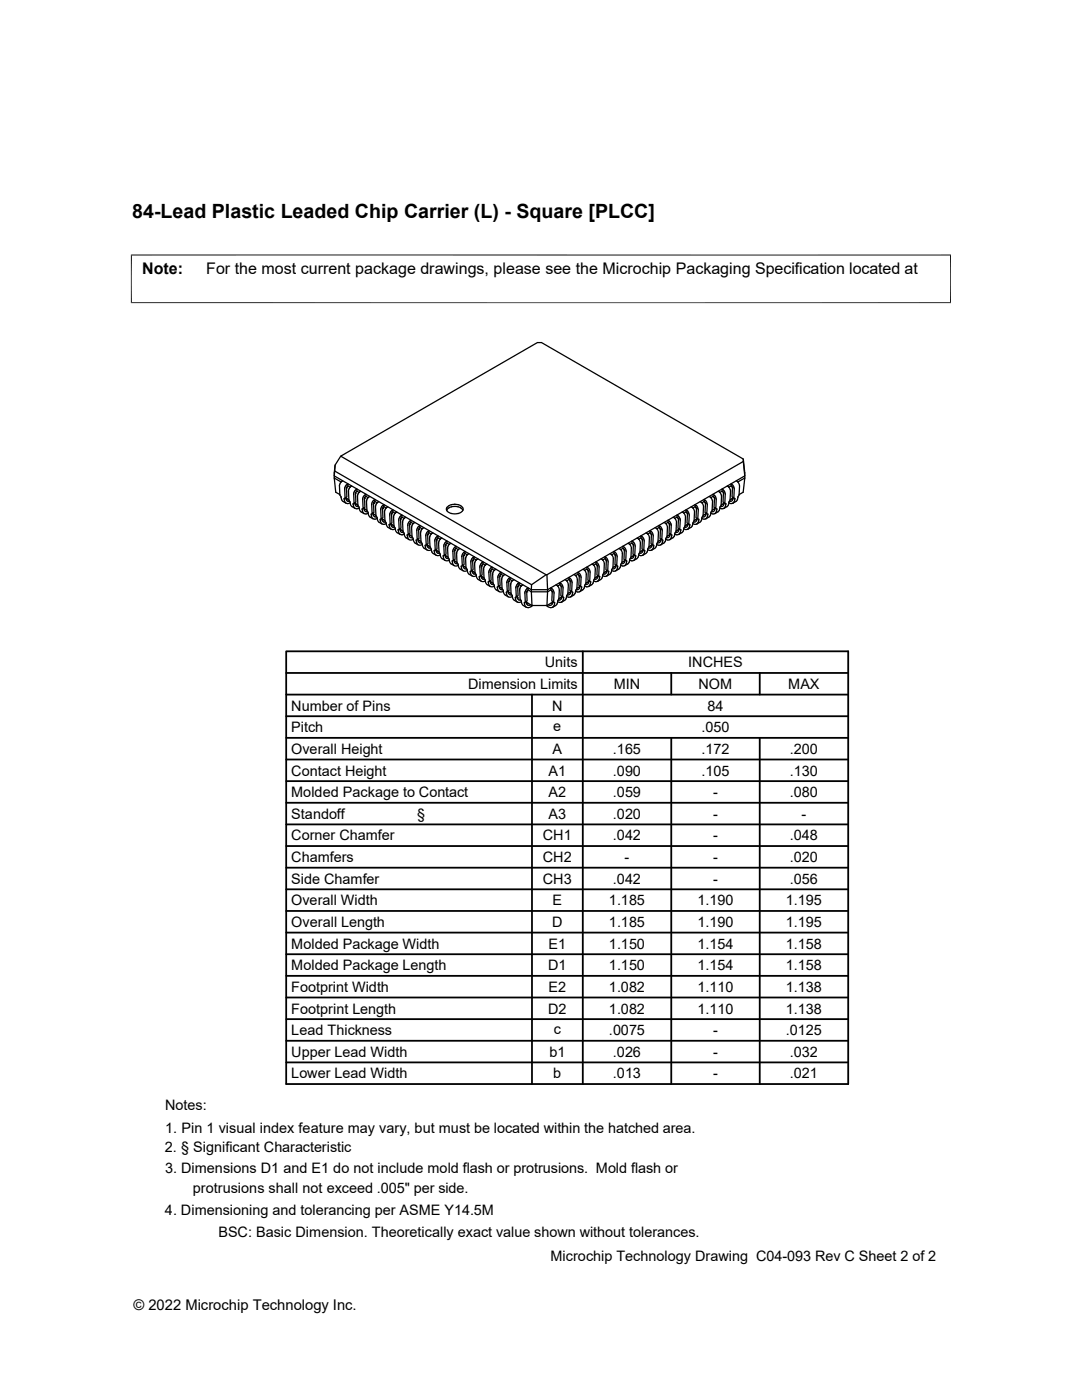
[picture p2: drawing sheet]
<svg xmlns="http://www.w3.org/2000/svg" width="216mm" height="279mm" viewBox="0 0 216 279" stroke-linecap="round" stroke-linejoin="round" font-family="sans-serif">
<g fill="none" stroke="#000" stroke-width=".25">
<path d="M66.7 95.4l1.4 .8M66.7 95.4l.3 2.8 .8 .5M66.8 94l-.1 1.4M67.7 97h.1M67.7 97l.1 1.8 .3 .5M68 91l39.2-22.6h.9l40.2 23.2v.5l-39.3 22.6zM68 91l-1.1 1.8-.1 1.2 39.3 22.7M68.1 99.3l.2 .6 .7 .5M68.3 96l-.4 .4-.2 .6M68.4 96h-.1M68.7 99.6l.2 .6a.75 .75 0 0 0 1 .2M68.8 97.6h.1"/>
<path d="M68.9 99.4l-.2 .2M69 99.4l.1 .4M69 99.3v.1M69 99.4l.6 .3M69.1 99.8l.3 .2h.3M69.1 97.4l.1 1.8-.3 .2-.1-1.8M69.2 97.3l.2-.3v-.4a1.13 1.13 0 0 0-.6 1M69.2 97.3h.1M69.3 99.6l-.2 .1M69.4 97l.5 .2M69.5 98l.1 1.8 .2 .5M69.5 98h.1"/>
<path d="M70.1 97l-.4 .5-.2 .5M70.2 97h-.1M71 98.4l.2-.4v-.4a1.13 1.13 0 0 0-.6 1l.1 1.8 .3-.2-.1-1.8M71 98.4h.1M71.2 98l.4 .3M71.9 98.1l-.4 .4-.2 .4 .1 2 .2 .5M72 98l-.1 .1M72.7 99.3l.3-.2v-.5a1.13 1.13 0 0 0-.6 1.1l.1 1.8 .3-.2v-2M72.7 99.4h.1M73 99.1l.4 .2M73.8 99.1a1.16 1.16 0 0 0-.7 1l.1 1.8 .2 .5M74.5 99.9l-.3 .8"/>
<path d="M74.7 99.7h.1v.4l-.1 .1M74.7 99.7l-.2 .2M140.8 99.9l.3 .6-.1 2-.3-.2 .1-1.8-.1-.3M140.8 99.9l-.3-.2v.4l.1 .1M141.5 99.1a1.24 1.24 0 0 1 .7 1l-.1 1.8-.2 .3-.1 .6-.3 .3-.7 .4M142.3 99.1l-.5 .2M142.5 99.2l.1 .2-.1 1.9 .3 .2 .1-2-.2-.5-.4-.4v.5l.1 .1M142.6 99.4h.1M143.3 98l.1 .1M143.4 98.1l.2 .2M143.6 98.3l.4 .6-.1 2-.5 1.1-.8 .5M144.1 98l-.5 .3"/>
<path d="M144.2 98.1l-.1-.1v-.4a1.16 1.16 0 0 1 .6 1l-.1 1.8-.3-.2 .1-1.8M144.3 98.1l.1 .3M144.4 98.4h.1M145.1 97h.1M145.2 97l.2 .2M145.4 97.2l.4 .8M145.8 98h.1M145.8 98l-.1 1.8-.3 .9-.3 .3-.7 .5M145.9 97l-.5 .2M145.9 99.6l.3 .1M146 97.1l-.1-.1v-.4a1.16 1.16 0 0 1 .6 1l-.1 1.8-.3-.2 .1-1.8M146 97.1l.2 .2"/>
<path d="M146.2 97.3h.1M146.3 99.4l-.6 .3M146.3 99.4l-.1 .2a.5 .5 0 0 1-.7 .4M146.3 99.3v.1M146.4 99.4l.2 .1v.5l-.4 .4M146.9 96h.1M147.2 96.2l.4 .6-.1 2-.5 1.1-.8 .5M148.3 91.6l.3 3.4-39.3 22.7h-3.3l-39.3-22.7 .2-2.2M148.3 92.1l.3 3.3M148.6 95.4l-.3 2.8-.8 .5M148.6 95.4l-1.4 .8-.2-.2M69.9 100.3l.2 .7 .7 .5"/>
<path d="M70.7 100.4l-.2 .1a.81 .81 0 0 0 .3 .9 .81 .81 0 0 0 .8 0M70.8 100.4l.1 .4M70.8 100.4l.6 .4M70.9 100.8l.3 .3 .3-.1M71.1 100.6l-.2 .1M71.7 101.4l.2 .6 .7 .5M72.5 101.5l-.2 .1a.81 .81 0 0 0 .3 .8 .81 .81 0 0 0 .8 .1M72.6 101.4l.1 .4M72.6 101.5l.6 .3M72.7 101.9l.3 .2h.3M72.9 101.7h-.2M73.5 102.4l.2 .7 .7 .4"/>
<path d="M74.2 100.7h.1M74.3 102.5l-.2 .1a.81 .81 0 0 0 .3 .8 .81 .81 0 0 0 .8 .1M74.4 102.5l.6 .3M74.4 102.5l.1 .4M74.4 102.4v.1M74.5 102.9l.3 .2h.3M74.5 100.5h.1M74.6 100.4v1.9l-.3 .2-.1-1.8M74.6 100.2l-.1 .2M74.7 100.2h.1M74.7 102.7l-.2 .1M74.8 100.1l.4 .3"/>
<path d="M74.9 101.1h.1M74.9 101.1l.1 1.9 .2 .4M75.3 103.4l.2 .7 .7 .5M75.6 100.1a1.16 1.16 0 0 0-.7 1M75.9 103.8l.2 .6a.75 .75 0 0 0 .9 .1M76 101.7h.1M76.1 103.6h-.2v.2M76.2 103.6l.1 .3a.45 .45 0 0 0 .6 .3M76.2 103.5l.6 .4M76.3 100.9l-.3 .8M76.3 101.5h.1M76.4 101.4v1.9l-.3 .3-.1-1.9"/>
<path d="M76.4 101.2l-.1 .2M76.5 100.8l.1-.1v.4l-.1 .1M76.5 101.2v.1M76.5 100.8l-.2 .1M76.5 103.7l-.2 .1M76.6 101.1l.4 .3M76.7 102.2h.1M76.7 102.2l.1 1.8 .2 .3 .1 .6 .3 .4M77.1 101.4l-.4 .8M77.4 101.2l-.3 .2M77.4 105.3l.6 .3M77.7 104.8v.1a.71 .71 0 0 0 .7 .8"/>
<path d="M77.8 102.7v.1M77.9 104.6l-.3 .1 .1 .1M78 104.6l.1 .4a.45 .45 0 0 0 .6 .2M78 104.5v.1M78 104.6l.6 .3M78.1 102.6l.1 1.8-.3 .2-.1-1.8M78.1 102.5h.1M78.2 102.3l-.1 .2M78.3 102.2l.1-.5a1.16 1.16 0 0 0-.6 1M78.3 102.3h.1M78.3 104.8l-.2 .1M78.4 102.2l.4 .2"/>
<path d="M78.5 103.2l.1 1.8 .2 .4 .1 .5 .3 .4M78.5 103.2h.1M78.8 105.6l-.4 .1M78.9 102.4l-.4 .8M79.1 102.2l-.2 .2M79.2 102.2l-.1 .1M79.2 106.3l.6 .4M79.7 105.6l-.3 .1 .1 .3a.71 .71 0 0 0 .7 .7M79.8 105.5l.2 .6 .4 .2M79.8 105.6l.6 .4M79.9 103.6h.1M80 103.3l-.1 .3"/>
<path d="M80.1 103.3l.1-.5a1.16 1.16 0 0 0-.6 1l.1 1.8 .3-.2-.1-1.8M80.1 103.3h.1M80.1 105.8l-.2 .1M80.2 103.2l.4 .3M80.5 106.2l-.1 .1M80.6 106.6l-.4 .1M80.7 103.4l-.4 .7 .1 2 .3 .8 .3 .4M80.9 103.3l-.2 .1M81 103.2l-.1 .1M81 107.3l.6 .4M81.4 107.4v.1a.77 .77 0 0 0 1 .2M81.4 106.7h-.2l.2 .7"/>
<path d="M81.6 106.6l.2 .6 .4 .1M81.6 106.7l.6 .3M81.7 104.6h.1M81.8 104.4l-.1 .2M81.9 104.4l.1-.2v-.4a1.16 1.16 0 0 0-.6 1v1.9l.4-.3-.1-1.8M81.9 106.8l-.2 .1M82 104.2l.4 .3M82.3 107.3h-.1M82.8 104.3a1.16 1.16 0 0 0-.7 1l.1 1.8 .3 .9 .3 .4M82.8 108.4l.6 .3M83.2 105.9h.1M83.2 108.4v.1a.77 .77 0 0 0 1 .2"/>
<path d="M83.2 107.7l-.2 .1 .2 .6M83.4 107.6l.2 .6 .4 .2M83.4 107.7l.6 .3M83.5 105.1l-.3 .8M83.5 105.1l.3-.2v.4l-.1 .1M83.5 105.7h.1M83.6 105.4l-.1 .2 .1 1.9-.4 .2v-1.8M83.7 107.9l-.2 .1M83.8 105.3l.4 .2M83.9 106.3l.1 1.8 .3 .9 .3 .4M83.9 106.3h.1M84.1 108.3l-.1 .1"/>
<path d="M84.6 105.3a1.16 1.16 0 0 0-.7 1M84.6 109.4l.6 .4M85 106.9h.1M85 108.8h-.2a.82 .82 0 0 0 .3 .9 .82 .82 0 0 0 .9 0M85.2 108.6l.2 .6 .4 .2M85.2 108.8l.6 .3M85.3 106.1l-.3 .8M85.3 106.1l.3-.2v.4l-.3 .4 .1 1.8-.4 .3v-1.9M85.3 106.7h.1M85.5 108.9l-.2 .1M85.6 106.3l.4 .3M85.7 107.4l.1 1.8 .4 1"/>
<path d="M85.7 107.3v.1M85.9 109.3l-.1 .1M86.1 106.6l-.4 .7M86.2 110.2l.8 .6M86.4 106.3l-.4 .3M86.8 107.9v.1M86.8 109.8l-.2 .1a.82 .82 0 0 0 .3 .8 .82 .82 0 0 0 .9 .1M87 109.7v.1M87 109.8l.2 .5 .4 .1M87 109.8l.6 .3M87.1 107.7h.1M87.3 107.4l.1-.5a1.16 1.16 0 0 0-.6 1"/>
<path d="M87.3 107.4l-.2 .3 .1 1.9-.4 .2v-1.8M87.3 110l-.2 .1M87.4 107.4l.4 .2M87.5 108.4l.1 1.8 .3 .9 .2 .3 .7 .4M87.7 110.4h-.1M87.9 107.6l-.4 .8M88.2 107.4l-.4 .2M88.6 110.8l-.2 .1a.82 .82 0 0 0 .3 .9 .82 .82 0 0 0 .9 0M88.8 110.7v.1M88.8 110.8l.6 .4M88.8 110.8l.2 .5 .4 .2M88.9 108.8h.1"/>
<path d="M89.1 108.5l.1-.5a1.16 1.16 0 0 0-.6 1v1.8l.4-.2-.1-1.9 .2-.2M89.1 111l-.2 .1M89.2 101.7l-.1 .1M89.2 108.4l.4 .2M89.3 109.4l.1 1.9 .3 .8 .2 .4 .7 .4M89.3 109.4h.1M89.5 111.4l-.1 .1M89.6 100.9l-.1 .1a.75 .75 0 0 0-.4 .9 .75 .75 0 0 0 .7 .5l.3 .1M89.7 108.6l-.4 .8M90 108.4l-.4 .2M90.1 102.5h1.3M90.1 101.2h1.3"/>
<path d="M90.1 100.7l-.5 .2M90.1 101.1l-.9 .6M90.4 110h.1M90.4 111.9h-.2l.2 .8a.77 .77 0 0 0 1 .2M90.6 111.9l.6 .3M90.6 111.8l.1 .4a.45 .45 0 0 0 .6 .3M90.7 109.2l.3-.2v.4l-.3 .4 .1 1.8-.4 .3v-2zM90.7 109.8h.1M90.7 100.6l-.6 .1M90.7 100.6h.1M90.7 100.6l1.2 .3M90.9 112.1h-.2"/>
<path d="M91 109.4l.4 .3 .4-.2M91.1 110.4v.1M91.1 110.2l.1 2.1 .2 .3 .1 .6 .3 .4M91.4 101.1l.9 .6M91.5 109.7l-.3 .5M91.8 113.6l.6 .3M91.9 100.9l.1 .1a.75 .75 0 0 1 .4 .8 .75 .75 0 0 1-.7 .6l-.3 .1M92.2 112.9l-.2 .1 .2 .7a.77 .77 0 0 0 1 .2M92.3 101.7l.1 .1M92.4 112.9l.6 .3M92.4 112.8v.1M92.4 112.9l.1 .4a.45 .45 0 0 0 .6 .2"/>
<path d="M92.5 110.8l.3-.3v-.5a1.22 1.22 0 0 0-.6 1.1v1.8l.4-.2-.1-1.9M92.5 110.8h.1M92.7 113.1l-.2 .1M92.8 110.5l.4 .2 .4-.2M92.9 111.5l.1 1.8 .2 .4 .1 .5 .3 .4M92.9 111.5h.1M92.9 111.2v.3M93.3 110.7l-.3 .5M93.6 114.6l.6 .4M94 113.9l-.2 .1 .2 .7a.77 .77 0 0 0 1 .2M94.2 113.9l.6 .4M94.2 113.8v.2"/>
<path d="M94.2 114l.1 .3a.45 .45 0 0 0 .6 .2M94.3 111.9l.1 1.8-.4 .2-.1-1.8M94.3 111.9h.1M94.5 111.1h.1l-.1 .5M94.5 111.1l-.4 .5-.1 .5M94.5 111.6l-.2 .3M94.5 114.1l-.2 .1M94.6 111.5l.4 .3M94.7 112.5l.1 1.9 .2 .3 .1 .5 .2 .4 .7 .4M94.7 112.5h.1M95 111.7l-.3 .8M95.4 111.5l-.4 .3"/>
<path d="M95.8 113.1v.1M95.8 115l-.2 .1a.82 .82 0 0 0 .3 .8 .82 .82 0 0 0 .9 .1M96 114.9l.6 .4M96 115l.2 .5 .5 .1M96.1 112.9l.1 1.8-.4 .3-.1-1.8M96.1 112.9h.1M96.3 112.6l.1-.5a1.16 1.16 0 0 0-.6 1M96.3 112.6l-.2 .3M96.3 115.2l-.2 .1M96.4 112.5l.4 .3M96.8 112.8l-.3 .6 .1 2 .5 1.1 .7 .6M97.2 112.6l-.4 .2"/>
<path d="M97.5 116.2l.1 .6a.77 .77 0 0 0 1 .2M97.6 114.2h.1M97.6 116l-.2 .2M97.8 115.9l.6 .5M97.8 116l.2 .5 .5 .1M97.9 114l.1 1.8-.4 .2-.1-1.8M97.9 114h.1M98.1 113.6l.1-.4a1.16 1.16 0 0 0-.6 1M98.1 113.7l-.2 .3M98.1 116.2l-.2 .1M98.2 113.6l.4 .2M98.6 113.8l-.3 .7 .1 2 .5 1.1 .7 .5"/>
<path d="M98.8 113.7l-.2 .1M99 113.6l-.2 .1M99.3 117.3l.1 .6a.77 .77 0 0 0 1 .1M99.4 115.2h.1M99.4 117.1l-.2 .2M99.6 117.1l.6 .3M99.6 116.9v.2M99.6 117.1l.2 .4 .4 .2M99.7 114.4l-.3 .6M99.7 115h.1M99.9 114.3l-.2 .1M99.9 114.3l.1-.1-.1 .5"/>
<path d="M99.9 114.7l-.2 .3 .1 1.8-.4 .3v-2.1M99.9 117.2l-.2 .1M100 114.6l.4 .3 .2-.2M100.1 115.6v.1M100.1 115.7l.1 1.8 .2 .3 .1 .5 .3 .4M100.3 117.7h-.1M100.4 114.9l-.3 .7M100.8 114.6l-.2 .1M100.8 118.8l.6 .3M101 118.3l.2 .6a.77 .77 0 0 0 1 .2M101.2 116.2v.1M101.2 116l-.1 .2"/>
<path d="M101.2 118.1l-.2 .2M101.4 118.1l.6 .3M101.4 118l.1 .4M101.5 118.4l.2 .3h.4M101.5 115.5l-.3 .5M101.5 116h.1M101.6 115.8l-.1 .2 .1 1.9-.4 .2-.1-1.8M101.7 115.3l-.2 .2M101.7 115.3h.1l-.1 .4M101.7 115.7l-.1 .1M101.7 118.3l-.3 .1M101.8 115.7l.4 .2 .2-.2"/>
<path d="M101.9 116.7l.1 1.8 .2 .4 .1 .5 .3 .4M101.9 116.7h.1M102.2 115.9l-.3 .8M102.6 115.7h-.2M102.6 119.8l.6 .4M102.8 119.4l.1 .1a.75 .75 0 0 0 1.1 .6M103 119.1l-.2 .3M103.2 119l.1 .5M103.3 116.5l.3-.2-.1 .5M103.3 119.5l.2 .2h.4M103.3 116.5l-.3 .5M103.3 117.1h.1"/>
<path d="M103.4 116.8l-.1 .3 .1 1.8-.4 .2v-2.1M103.5 116.8h-.1M103.5 119.3l-.3 .1M103.6 116.7l.4 .2M103.7 117.8l.1 1.8 .2 .4M103.7 117.7h.1M104.2 116.8l-.4 .4-.1 .5M104.3 116.7l-.1 .1M104.7 118.3h.1M104.8 118.1l-.1 .2M105.1 117.5l-.3 .6M105.1 118.1h.1"/>
<path d="M105.2 117.9l-.1 .2 .1 1.8-.4 .3-.1-1.9M105.3 117.4l-.2 .1M105.3 117.4l.1-.1-.1 .5M105.3 117.8l-.1 .1M105.4 117.7l.6 .4M106 118.1l.2 2.7M109 114.7l-2.9 2-.1 1.4M109.1 114.7l.2 3.4-.2 2.7M109.9 117.7l-.6 .4h-3.3M110 117.8l.1 .1M110 117.8l-.1-.5 .4 .4 .3 .5-.1 2-.4-.3 .1-1.8-.1-.2M110.2 118.1h.1"/>
<path d="M111.3 116.9l.3 .7-.1 2-.5 1.1-.7 .5M111.7 116.7l-.4 .2-.3-.2M111.8 119.3l.3 .1M111.9 116.8l.1 .2-.1 1.9 .4 .2 .1-1.9-.3-.6-.4-.3v.4l.2 .1M112 117.1h.1M112.1 119.1l-.2 .6h-.5M112.1 119.1l-.6 .4M112.1 119v.1M112.3 119.1l.2 .1-.1 .3a.75 .75 0 0 1-1.1 .6M112.7 119.8l-.6 .4M113.1 119l-.2 .6-.2 .2M113.1 115.9l.3 .8"/>
<path d="M113.1 119.1h.8M113.4 116.7l-.1 1.8-.2 .5M113.5 115.7l-.4 .2-.3-.2M113.6 118.3l.3 .1M113.6 115.3l.6 .8-.1 2-.4-.2 .1-1.9-.3-.3v-.4h.1M113.8 116h.1M113.9 118.1l-.6 .3M113.9 118l-.2 .6-.5 .1M114.1 118.1l.2 .1-.1 .5-.3 .4M114.5 118.8l-.6 .3M114.6 114.6l.1 .1M114.6 114.7l.3 .2"/>
<path d="M114.9 114.9l.3 .8M114.9 118l-.1 .3-.3 .4M114.9 118l.8 .1M115 117.7h.1M115.2 115.7l-.1 1.8-.2 .5M115.3 114.6l-.4 .3M115.4 117.2l.3 .1M115.4 114.3l.4 .4 .2 .4-.1 2-.4-.3 .1-1.8-.2-.3M115.4 114.3l-.1-.1 .1 .5M115.6 115h.1M115.7 117.1l-.6 .3M115.7 116.9l-.2 .6-.4 .2"/>
<path d="M115.9 117.1h.2v.2M116 117.3l-.1 .6-.2 .2M116.4 113.6l.4 .3 .2 .6-.1 2-.2 .4M116.6 116.9l-.2 .7-.7 .5M116.7 117h.8M117.1 113.6l-.4 .2M117.2 116.2l.3 .1M117.2 113.7l.2 .2M117.2 113.2l.4 .4 .2 .4-.1 2-.4-.2v-1.9M117.2 113.2h-.1l.1 .4M117.4 114h.1M117.5 116l-.1 .4a.45 .45 0 0 1-.6 .2"/>
<path d="M117.5 116l-.6 .4M117.5 115.9v.1M117.7 116l.2 .1v.1M117.8 116.2v.4l-.3 .4M118.2 112.6l.4 .3 .2 .5-.1 2-.2 .5M118.4 115.9l-.2 .6-.7 .6M118.5 116h.8M118.9 112.5l-.4 .3M119 115.2l.3 .1M119 112.6l.2 .2M119 112.2l.4 .4 .1 .4v2l-.4-.3v-1.9M119 112.2l-.1-.1 .1 .5"/>
<path d="M119.2 112.9h.1M119.3 114.9v.1M119.3 115l-.1 .3a.45 .45 0 0 1-.6 .3M119.3 115l-.6 .3M119.5 115l.2 .1v.1M119.6 115.2v.4l-.3 .4M120 111.5l.2 .3M120.2 111.7l.4 .7-.1 2-.5 1.1-.7 .5M120.3 114.9l.8 .1M120.7 111.1a1.16 1.16 0 0 1 .6 1v1.8l-.4-.2 .1-1.9-.3-.3zM120.7 111.5l-.4 .3M120.8 114.1l.3 .1"/>
<path d="M121 111.9h.1M121.1 113.8l-.1 .5a.45 .45 0 0 1-.6 .2M121.1 113.9l-.6 .4M121.3 113.9l.2 .1v.2M121.4 114.2v.4l-.3 .4M121.7 114.6l-.6 .4M122 110.7l.4 .7-.1 1.9-.2 .4-.1 .5-.3 .4M122.1 113.9l.4 .1M122.5 110l.4 .4 .2 .5v2l-.4-.2 .1-1.9-.3-.3zM122.5 110.5l-.5 .2-.2-.2M122.6 113.1l.3 .1M122.8 110.8h.1"/>
<path d="M122.8 113.3l-.3 .2h-.3M122.9 113.9l-.4 .1M122.9 112.8l-.1 .5M122.9 112.9l-.6 .3M123.1 112.9l.2 .2M123.2 113.1v.4l-.3 .4M123.5 113.6l-.6 .3M123.5 109.5h.2M123.8 109.7l.4 .6-.1 2-.2 .3-.1 .6-.3 .4M123.9 112.9l.4 .1M124.3 109.4l-.5 .3-.2-.2M124.4 112.1h.3"/>
<path d="M124.6 109.8h.1M124.6 109.8l-.3-.4v-.4l.4 .4 .2 .5v2l-.4-.3 .1-1.8M124.7 112.9l-.4 .1M124.7 111.8l-.2 .6-.5 .1M124.7 111.9l-.6 .3M124.9 111.9h.2v.2M125 112.1v.4l-.3 .4M125.3 112.5l-.6 .4M125.3 108.4l.2 .1M125.4 108.5l.2 .1M125.6 108.6l.4 .7-.1 2-.2 .3-.1 .5-.3 .4M125.7 111.8l.4 .1"/>
<path d="M126.1 108.4l-.4 .2M126.2 111l.2 .1M126.2 108.5l-.1-.5 .4 .3 .2 .5v2l-.4-.2 .1-1.8M126.2 108.5l.2 .3M126.4 108.8h.1M126.4 111.8l-.3 .1M126.5 110.8l-.2 .6h-.5M126.5 110.7v.1M126.5 110.8l-.6 .4M126.7 110.8l.2 .1v.2M126.8 111.1v.3l-.4 .4M127.1 111.5l-.6 .3"/>
<path d="M127.1 107.4l.3 .2M127.4 107.6l.4 .6-.1 2-.2 .4-.1 .5-.3 .4M127.5 110.8l.4 .1M127.9 107.4l-.4 .2M128 110l.2 .1M128 107.4l-.1-.5 .4 .4 .2 .5v2l-.4-.2 .1-1.9M128 107.4l.2 .3M128.2 107.7h.1M128.2 110.8l-.3 .1M128.3 109.8l-.2 .5-.5 .1M128.3 109.7v.1M128.3 109.8l-.6 .3"/>
<path d="M128.5 109.8l.2 .1-.1 .5-.4 .4M128.9 106.3l.3 .3M129.2 106.6l.4 .6-.1 2-.5 1.1-.7 .5M129.3 109.7l.4 .2M129.7 106.3l-.4 .3M129.8 108.9l.2 .1M129.8 106.4l.2 .3M130 106.7h.1M130 106.7l-.1 1.8 .4 .3v-1.9M130 106.1l.3 .8M130 106.1l-.3-.2 .1 .5M130 109.8l-.3 .1"/>
<path d="M130.1 108.6l-.2 .7h-.5M130.1 108.8l-.6 .3M130.3 108.8h.2l-.1 .6-.4 .4M130.7 109.4l-.6 .4M130.7 105.3l.5 .5 .2 .5-.1 1.8-.2 .4-.1 .5-.3 .4M131 108.7h.8M131.5 105.3l-.4 .2M131.6 107.9l.2 .1M131.8 105.7h.1M131.8 105.1l.3 .8M131.8 105.7l-.1 1.8 .4 .2v-1.8M131.8 105.1l-.3-.2v.4l.3 .4"/>
<path d="M131.9 107.6l-.2 .6-.5 .1M131.9 107.7l-.6 .3M132.1 107.7l.1 .1-.1 .6M132.1 108.4l-.3 .3M132.5 108.4l-.7 .3M132.5 104.3l.5 .4 .2 .6-.1 1.8-.2 .3-.1 .6-.3 .4M132.8 107.7h.8M133.3 104.2l-.4 .3M133.4 106.8l.2 .1M133.6 104.6h.1M133.6 104.6l-.3-.4v-.4a1.16 1.16 0 0 1 .6 1v1.9l-.4-.3 .1-1.8M133.7 106.6l-.2 .6-.5 .1"/>
<path d="M133.7 106.7l-.6 .3M133.9 106.7h.1v.6l-.4 .4M134.3 103.2l.2 .1M134.5 103.3l.5 .8-.1 2-.5 1.1-.8 .5M134.6 106.6l.5 .1M135.1 103.2l-.5 .3M135.1 105.8l.3 .1M135.2 103.3l.2 .3M135.2 103.3l-.1-.5a1.16 1.16 0 0 1 .6 1l-.1 1.8-.3-.2 .1-1.8M135.4 103.6h.1M135.4 106.6l-.3 .1M135.5 105.5l-.2 .7h-.5"/>
<path d="M135.5 105.6l-.6 .4M135.6 105.6l.2 .1v.5l-.4 .4M136.1 102.2l.1 .1M136.2 102.2l.6 .9-.1 1.9-.2 .5M136.4 105.5l-.2 .7-.8 .5M136.4 105.6h.8M136.9 102.2l-.5 .2M136.9 104.8l.3 .1M137 102.3h.1M137 101.8l-.1-.1 .1 .5M137 101.8l.5 .8-.1 2-.3-.2 .1-1.8M137.1 102.3l.1 .2"/>
<path d="M137.2 102.5h.1M137.3 104.6l-.2 .5-.5 .1M137.3 104.5v.1M137.3 104.6l-.6 .3M137.4 104.6l.2 .1v.1M137.6 104.8v.4l-.4 .4M137.9 101.2a1.13 1.13 0 0 1 .7 1l-.1 1.8-.2 .5M138.2 104.5l-.2 .6-.8 .5M138.7 101.1l-.5 .3M138.7 103.7l.3 .1M138.8 100.8l-.1-.1v.4l.1 .2M138.8 100.8l.2 .1"/>
<path d="M139 101.5h.1M139 100.9l.3 .7-.1 2-.3-.3 .1-1.8-.1-.3M139.1 103.6l-.2 .5-.5 .1M139.1 103.5l-.6 .4M139.2 103.6h.2v.2M139.4 103.8v.1a.75 .75 0 0 1-1.2 .6M139.7 100.1a1.13 1.13 0 0 1 .7 1l-.1 1.9-.2 .4M140 103.4l-.2 .7-.8 .5M140.1 103.1l.2 .1M140.5 100.1l-.5 .3M140.5 102.7l.3 .1M140.8 100.5h.1"/>
<path d="M140.8 102.9l-.5 .3M140.9 102.5l-.1 .4M140.9 102.4v.1M140.9 102.5l-.6 .3M141 102.5l.2 .1a.82 .82 0 0 1-.3 .9 .82 .82 0 0 1-.9 0M141.8 102.5h.8M141.9 102.1h.2M142.3 101.7h.3M142.6 101.9l-.5 .2M142.7 101.4l-.1 .4M142.7 101.5l-.6 .3M142.8 101.5l.2 .1v.1"/>
<path d="M143 101.7v.4l-.4 .4M143.6 101.4l.8 .1M143.7 101l.2 .1M144.1 100.6l.3 .1M144.5 100.4l-.2 .5-.4 .2M144.5 100.4l-.6 .4M144.6 100.4l.2 .1v.5l-.4 .5M145.4 100.4h.8M104 120l.3 .7 .7 .5M104.6 120.4a.82 .82 0 0 0 .6 .8 .82 .82 0 0 0 .9-.2l.2-.2M104.8 120.2l-.2 .2M105 120.2l.1 .3"/>
<path d="M105 120.2l1.2 .6M105 120.1v.1M105.1 120.5l.3 .3 .5-.1M105.3 120.4h-.3M110 120.4h.3M110.3 120.2l-.1 .3a.57 .57 0 0 1-.8 .2M110.3 120.2l-1.2 .6h-2.9M110.3 120.1v.1M110.5 120.2h.2a.86 .86 0 0 1-.5 1 .86 .86 0 0 1-1-.2l-.2-.2"/>
</g>
<path d="M26.1 50.9h163.7M26.2 50.8v9.7M189.7 50.8v9.7M26.1 60.4h163.7" fill="none" stroke="#000" stroke-width=".2"/>
<g fill="none" stroke="#000" stroke-width=".36">
<path d="M57.1 130h112.1v86.3h-112.1zM57.1 134.3h112.1M57.1 138.6h112.1M106.2 138.6v77.7M116.3 130v86.3M133.9 134.3v4.3M151.6 134.3v4.3M57.1 142.9h112.1M57.1 147.3h112.1M57.1 155.9h112.1M57.1 151.6h112.1M133.9 147.3v69"/>
<path d="M151.6 147.3v69M57.1 160.2h112.1M57.1 164.5h112.1M57.1 168.8h112.1M57.1 173.2h112.1M57.1 177.5h112.1M57.1 181.8h112.1M57.1 186.1h112.1M57.1 190.4h112.1M57.1 194.8h112.1M57.1 199.1h112.1M57.1 203.4h112.1"/>
<path d="M57.1 207.7h112.1M57.1 212h112.1"/>
</g>
<text font-size="3.9" x="26.4" y="43.5">84-Lead Plastic Leaded Chip Carrier (L) - Square [PLCC]</text>
<g font-size="3.2">
<text x="28.4" y="54.7">Note:</text>
<text x="41.1" y="54.7">For the most current package drawings, please see the Microchip Packaging Specification located at</text>
</g>
<g font-size="2.9">
<text x="93.4" y="137.5">Dimension Limits</text>
<text x="108.7" y="133.2">Units</text>
<text x="122.5" y="137.5">MIN</text>
<text x="137.3" y="133.2">INCHES</text>
<text x="139.4" y="137.5">NOM</text>
<text x="157.3" y="137.5">MAX</text>
<text x="58.1" y="141.8">Number of Pins</text>
<text x="110.2" y="141.8">N</text>
<text x="141.2" y="141.8">84</text>
<text x="58.1" y="146.1">Pitch</text>
<text x="110.4" y="145.8">e</text>
<text x="140" y="146.1">.050</text>
<text x="58.1" y="154.8">Contact Height</text>
<text x="58.1" y="150.5">Overall Height</text>
<text x="109.5" y="154.8">A1</text>
<text x="110.3" y="150.5">A</text>
<text x="122.3" y="154.8">.090</text>
<text x="122.3" y="150.5">.165</text>
<text x="140" y="154.8">.105</text>
<text x="140" y="150.5">.172</text>
<text x="157.6" y="154.8">.130</text>
<text x="157.6" y="150.5">.200</text>
<text x="58.1" y="159.1">Molded Package to Contact</text>
<text x="109.5" y="159.1">A2</text>
<text x="122.3" y="159.1">.059</text>
<text x="142.3" y="159.1">-</text>
<text x="157.6" y="159.1">.080</text>
<text x="58.1" y="167.7">Corner Chamfer</text>
<text x="58.1" y="163.4">Standoff</text>
<text x="83.3" y="163.4">§</text>
<text x="108.3" y="167.7">CH1</text>
<text x="109.5" y="163.4">A3</text>
<text x="122.3" y="167.7">.042</text>
<text x="122.3" y="163.4">.020</text>
<text x="142.3" y="167.7">-</text>
<text x="142.3" y="163.4">-</text>
<text x="157.6" y="167.7">.048</text>
<text x="159.9" y="163.4">-</text>
<text x="58.1" y="172">Chamfers</text>
<text x="108.3" y="172">CH2</text>
<text x="124.6" y="172">-</text>
<text x="142.3" y="172">-</text>
<text x="157.6" y="172">.020</text>
<text x="58.1" y="176.4">Side Chamfer</text>
<text x="108.3" y="176.4">CH3</text>
<text x="122.3" y="176.4">.042</text>
<text x="142.3" y="176.4">-</text>
<text x="157.6" y="176.4">.056</text>
<text x="58.1" y="180.7">Overall Width</text>
<text x="58.1" y="185">Overall Length</text>
<text x="110.2" y="185">D</text>
<text x="110.3" y="180.7">E</text>
<text x="121.5" y="180.7">1.185</text>
<text x="121.5" y="185">1.185</text>
<text x="139.2" y="180.7">1.190</text>
<text x="139.2" y="185">1.190</text>
<text x="156.8" y="180.7">1.195</text>
<text x="156.8" y="185">1.195</text>
<text x="58.1" y="189.3">Molded Package Width</text>
<text x="109.5" y="189.3">E1</text>
<text x="121.5" y="189.3">1.150</text>
<text x="139.2" y="189.3">1.154</text>
<text x="156.8" y="189.3">1.158</text>
<text x="58.1" y="193.6">Molded Package Length</text>
<text x="58.1" y="198">Footprint Width</text>
<text x="109.4" y="193.6">D1</text>
<text x="109.5" y="198">E2</text>
<text x="121.5" y="193.6">1.150</text>
<text x="121.5" y="198">1.082</text>
<text x="139.2" y="193.6">1.154</text>
<text x="139.2" y="198">1.110</text>
<text x="156.8" y="193.6">1.158</text>
<text x="156.8" y="198">1.138</text>
<text x="58.1" y="202.3">Footprint Length</text>
<text x="109.4" y="202.3">D2</text>
<text x="121.5" y="202.3">1.082</text>
<text x="139.2" y="202.3">1.110</text>
<text x="156.8" y="202.3">1.138</text>
<text x="58.1" y="206.6">Lead Thickness</text>
<text x="110.5" y="206.3">c</text>
<text x="121.5" y="206.6">.0075</text>
<text x="142.3" y="206.6">-</text>
<text x="156.8" y="206.6">.0125</text>
<text x="58.1" y="210.9">Upper Lead Width</text>
<text x="58.1" y="215.2">Lower Lead Width</text>
<text x="109.6" y="210.9">b1</text>
<text x="110.4" y="215.2">b</text>
<text x="122.3" y="210.9">.026</text>
<text x="122.3" y="215.2">.013</text>
<text x="142.3" y="210.9">-</text>
<text x="142.3" y="215.2">-</text>
<text x="157.6" y="210.9">.032</text>
<text x="157.6" y="215.2">.021</text>
<text x="32.9" y="221.5">Notes:</text>
<text x="32.9" y="226.1">1. Pin 1 visual index feature may vary, but must be located within the hatched area.</text>
<text x="32.9" y="230">2. § Significant Characteristic</text>
<text x="32.9" y="234.2">3. Dimensions D1 and E1 do not include mold flash or protrusions. Mold flash or</text>
<text x="38.5" y="238">protrusions shall not exceed .005&quot; per side.</text>
<text x="32.9" y="242.5">4. Dimensioning and tolerancing per ASME Y14.5M</text>
<text x="43.6" y="247">BSC: Basic Dimension. Theoretically exact value shown without tolerances.</text>
<text x="109.9" y="251.7">Microchip Technology Drawing C04-093 Rev C Sheet 2 of 2</text>
<text x="26.6" y="261.3">© 2022 Microchip Technology Inc.</text>
</g>
</svg>
